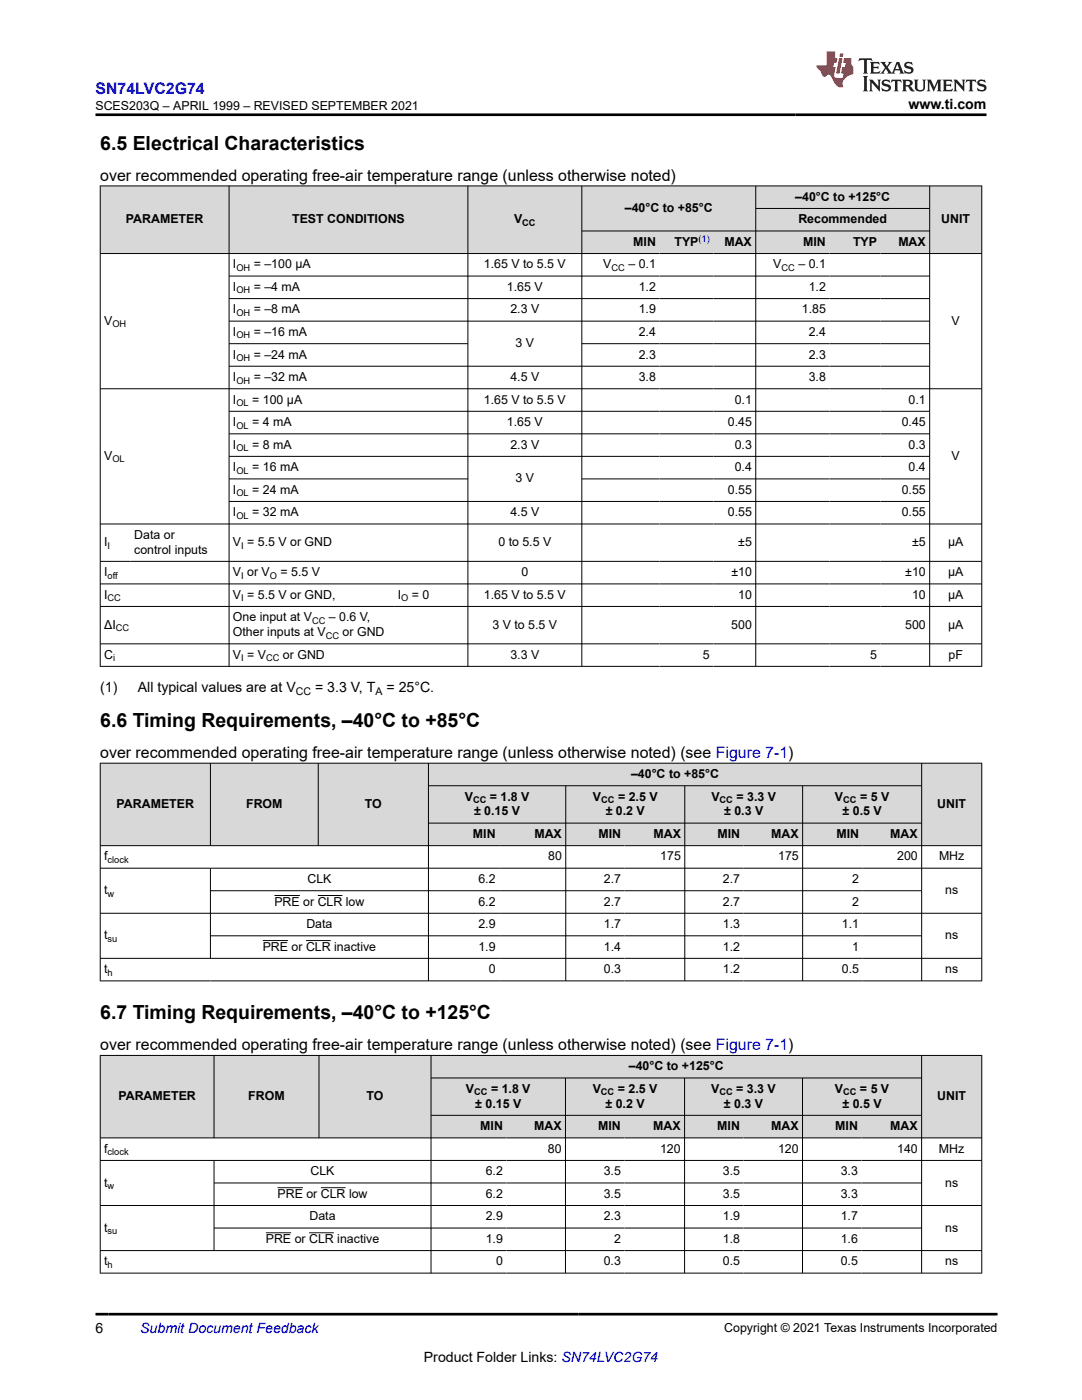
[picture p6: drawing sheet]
<svg xmlns="http://www.w3.org/2000/svg" width="216mm" height="279mm" viewBox="0 0 216 279" stroke-linecap="round" stroke-linejoin="round" font-family="sans-serif">
<g fill="#d8d8d8">
<path d="M20 37.1h175.9v4.5h-175.9z" fill-rule="evenodd"/>
<path d="M20.1 37.2h25.5v13.3h-25.5z" fill-rule="evenodd"/>
<path d="M45.8 37.2h47.5v13.3h-47.5z" fill-rule="evenodd"/>
<path d="M93.4 37.2h22.6v13.3h-22.6z" fill-rule="evenodd"/>
<path d="M116.2 37.2h34.5v8.8h-34.5z" fill-rule="evenodd"/>
<path d="M150.9 37.2h34.5v4.3h-34.5z" fill-rule="evenodd"/>
<path d="M185.6 37.2h10.2v13.3h-10.2z" fill-rule="evenodd"/>
<path d="M150.9 41.7h34.5v4.3h-34.5z" fill-rule="evenodd"/>
<path d="M116.2 46.2h15.4v4.3h-15.4z" fill-rule="evenodd"/>
<path d="M131.6 46.2h10.8v4.3h-10.8z" fill-rule="evenodd"/>
<path d="M142.4 46.2h8.3v4.3h-8.3z" fill-rule="evenodd"/>
<path d="M150.9 46.2h14.6v4.3h-14.6z" fill-rule="evenodd"/>
<path d="M165.5 46.2h10.2v4.3h-10.2z" fill-rule="evenodd"/>
<path d="M175.7 46.2h9.7v4.3h-9.7z" fill-rule="evenodd"/>
</g>
<g fill="none" stroke="#000" stroke-width=".2">
<path d="M19.9 37.1h176.1M20 37v96.1M45.7 37v96.1M93.4 37v96.1M116.1 37v96.1M150.8 37v96.1M185.5 37v96.1M195.9 37v96.1M19.9 50.6h176.1M45.7 55.1h139.9M45.7 59.6h139.9M116.1 46.1h69.5"/>
<path d="M150.8 41.6h34.8M19.9 77.6h176.1M45.7 64.1h139.9M45.7 68.6h47.7M45.7 73.1h139.9M116.1 68.6h69.5M45.7 82.1h139.9M45.7 86.6h139.9M45.7 91.1h139.9M45.7 95.6h47.7M116.1 95.6h69.5M19.9 104.6h176.1"/>
<path d="M19.9 112h176.1M19.9 116.5h176.1M45.7 100.1h139.9M19.9 121h176.1M19.9 128.5h176.1M19.9 133h176.1"/>
</g>
<g fill="#d8d8d8">
<path d="M20 152.3h175.9v4.5h-175.9z" fill-rule="evenodd"/>
<path d="M20.1 152.4h21.8v16.3h-21.8z" fill-rule="evenodd"/>
<path d="M42 152.4h21.4v16.3h-21.4z" fill-rule="evenodd"/>
<path d="M63.6 152.4h21.8v16.3h-21.8z" fill-rule="evenodd"/>
<path d="M85.6 152.4h98.2v4.3h-98.2z" fill-rule="evenodd"/>
<path d="M184 152.4h11.8v16.3h-11.8z" fill-rule="evenodd"/>
<path d="M85.6 156.9h27.2v7.3h-27.2z" fill-rule="evenodd"/>
<path d="M113 156.9h23.6v7.3h-23.6z" fill-rule="evenodd"/>
<path d="M136.7 156.9h23.4v7.3h-23.4z" fill-rule="evenodd"/>
<path d="M160.2 156.9h23.6v7.3h-23.6z" fill-rule="evenodd"/>
<path d="M85.6 164.3h14v4.4h-14z" fill-rule="evenodd"/>
<path d="M99.6 164.3h13.2v4.4h-13.2z" fill-rule="evenodd"/>
<path d="M113 164.3h11.6v4.4h-11.6z" fill-rule="evenodd"/>
<path d="M124.6 164.3h12v4.4h-12z" fill-rule="evenodd"/>
<path d="M136.7 164.3h11.7v4.4h-11.7z" fill-rule="evenodd"/>
<path d="M148.4 164.3h11.7v4.4h-11.7z" fill-rule="evenodd"/>
<path d="M160.2 164.3h11.9v4.4h-11.9z" fill-rule="evenodd"/>
<path d="M172.1 164.3h11.7v4.4h-11.7z" fill-rule="evenodd"/>
</g>
<g fill="none" stroke="#000" stroke-width=".2">
<path d="M19.9 152.3h176.1M20 152.3v43.5M42 152.3v16.5M63.5 152.3v16.5M85.5 152.3v43.5M85.5 156.8h98.5M112.9 156.8v39M136.6 156.8v39M160.2 156.8v39M183.9 152.3v43.5M195.9 152.3v43.5M19.9 168.8h176.1"/>
<path d="M19.9 173.3h176.1M42 173.3v18M42 177.8h142M54.8 178.7h5M63.4 178.7h4.9M85.5 164.3h98.5M19.9 182.3h176.1M19.9 191.3h176.1M19.9 195.8h176.1M42 186.8h142M52.4 187.7h5.1M61.1 187.7h4.9"/>
</g>
<g fill="#d8d8d8">
<path d="M20 210.6h175.9v4.5h-175.9z" fill-rule="evenodd"/>
<path d="M20.1 210.7h22.5v16.3h-22.5z" fill-rule="evenodd"/>
<path d="M42.8 210.7h20.8v16.3h-20.8z" fill-rule="evenodd"/>
<path d="M63.7 210.7h22.2v16.3h-22.2z" fill-rule="evenodd"/>
<path d="M86.1 210.7h97.7v4.4h-97.7z" fill-rule="evenodd"/>
<path d="M184 210.7h11.8v16.3h-11.8z" fill-rule="evenodd"/>
<path d="M86.1 215.2h26.7v7.3h-26.7z" fill-rule="evenodd"/>
<path d="M112.9 215.2h23.6v7.3h-23.6z" fill-rule="evenodd"/>
<path d="M136.7 215.2h23.4v7.3h-23.4z" fill-rule="evenodd"/>
<path d="M160.2 215.2h23.6v7.3h-23.6z" fill-rule="evenodd"/>
<path d="M86.1 222.7h15v4.3h-15z" fill-rule="evenodd"/>
<path d="M101.1 222.7h11.7v4.3h-11.7z" fill-rule="evenodd"/>
<path d="M112.9 222.7h11.7v4.3h-11.7z" fill-rule="evenodd"/>
<path d="M124.6 222.7h11.9v4.3h-11.9z" fill-rule="evenodd"/>
<path d="M136.7 222.7h11.7v4.3h-11.7z" fill-rule="evenodd"/>
<path d="M148.4 222.7h11.7v4.3h-11.7z" fill-rule="evenodd"/>
<path d="M160.2 222.7h11.7v4.3h-11.7z" fill-rule="evenodd"/>
<path d="M171.9 222.7h11.9v4.3h-11.9z" fill-rule="evenodd"/>
</g>
<g fill="none" stroke="#000" stroke-width=".2">
<path d="M19.9 210.6h176.1M20 210.6v43.5M42.7 210.6v16.6M63.7 210.6v16.6M86 210.6v43.5M86 215.1h98M112.8 215.1v39M136.6 215.1v39M160.1 215.1v39M183.9 210.6v43.5M195.9 210.6v43.5M19.9 227.1h176.1"/>
<path d="M19.9 231.6h176.1M42.7 231.6v18M42.7 236.1h141.3M55.4 237h5M64 237h5M86 222.6h98M19.9 240.6h176.1M19.9 249.6h176.1M19.9 254.1h176.1M42.7 245.1h141.3M53 246h5.1M61.7 246h4.9"/>
</g>
<path d="M171.5 11.6l-.2 .6 .5-.2h.6v.1v2.2l-.2 .4h1l-.2-.4v-2.2v-.1h.5l.6 .2-.2-.6zM173.6 12.4l.2 .3v1.6l-.2 .4h1.9l.1-.6a1.08 1.08 0 0 1-1.3 .2v-.7h.6l.4 .2v-.7l-.4 .2h-.6v-.5l.2-.2a1 1 0 0 1 1 .3l-.1-.5zM175.7 12.4l.9 1.1-1 1.2h.9l-.2-.2 .5-.8 .4 .8-.2 .2h1.6l-.2-.2 .2-.5h.9l.1 .5-.1 .2h.9l-.2-.4-.8-1.9h-.5l-.9 2.1-.9-1.1 .9-1h-.8l.2 .2-.4 .6-.4-.6 .2-.2zM179 12.8l.4 1h-.7zM180.7 12.5a.65 .65 0 0 0-.2 .7 .65 .65 0 0 0 .6 .5l.6 .1 .1 .3a.79 .79 0 0 1-.7 .4 .79 .79 0 0 1-.7-.5l.1 .7 .2-.1a.93 .93 0 0 0 1.1 0 .93 .93 0 0 0 .4-.9 1.46 1.46 0 0 0-1.2-.6l-.1-.3a1.09 1.09 0 0 1 1.2 .2l-.2-.6-.1 .1-.5-.2zM172.2 15.2l.2 .4v2.2l-.2 .4h1l-.2-.4v-2.2l.2-.4zM173.4 15.9l.2 .4v1.5l-.2 .4h.8l-.3-.4 .1-1.3 1.6 1.8v-2l.2-.4h-.7l.1 .2 .1 1.1-1.2-1.3zM176.2 16a.65 .65 0 0 0-.2 .8 .65 .65 0 0 0 .6 .4l.6 .2 .1 .2a.79 .79 0 0 1-.7 .4 .79 .79 0 0 1-.7-.5l.1 .7 .2-.1a.93 .93 0 0 0 1.1 .1 .93 .93 0 0 0 .4-1 1.46 1.46 0 0 0-1.2-.5l-.1-.4a1.09 1.09 0 0 1 1.2 .2l-.1-.6-.2 .1-.5-.1zM177.9 15.9l-.1 .6a.63 .63 0 0 1 .8-.3v1.6l-.3 .4h1l-.2-.4v-1.6a.66 .66 0 0 1 .8 .3l-.1-.6zM180 15.9l.2 .4v1.5l-.2 .4h1l-.2-.2-.1-.7h.5l.1 .2a.79 .79 0 0 0 1.2 .6l-1-.9a.61 .61 0 0 0 .6-.6 .61 .61 0 0 0-.5-.7zM180.8 16.2h.1a.47 .47 0 0 1 .5 .1 .47 .47 0 0 1 .1 .5l-.1 .1-.7 .1zM182.3 15.9l.2 .2a2.27 2.27 0 0 0 .4 2 1.04 1.04 0 0 0 1.7-.7v-1.3l.2-.2h-.8l.2 .4v1.1a.6 .6 0 0 1-.6 .6 .6 .6 0 0 1-.6-.6v-1.1l.3-.4zM184.9 15.9l.2 .4v1.5l-.2 .4h.8l-.3-.4v-1.4l.9 1.9 .9-1.9v1.4l-.3 .4h1l-.2-.4v-1.5l.2-.4h-.8l-.7 1.5-.6-1.5zM188.1 15.9l.2 .4v1.5l-.2 .4h1.9l.1-.6a1.09 1.09 0 0 1-1.3 .2v-.7h.6l.4 .2v-.6l-.4 .2h-.6v-.6l.2-.1a1.01 1.01 0 0 1 1 .3l-.1-.6zM190.2 15.9l.3 .4v1.5l-.3 .4h.8l-.2-.4v-1.3l1.6 1.8v-2l.2-.4h-.7l.2 .2v1.1l-1.2-1.3zM192.8 15.9l-.1 .6a.63 .63 0 0 1 .8-.3v1.6l-.3 .4h1l-.2-.4v-1.6a.66 .66 0 0 1 .8 .3l-.1-.6zM195.2 16a.65 .65 0 0 0-.2 .8 .65 .65 0 0 0 .6 .4l.6 .2 .2 .2a.79 .79 0 0 1-.7 .4 .79 .79 0 0 1-.7-.5l.1 .7 .2-.1a.93 .93 0 0 0 1 .1 .93 .93 0 0 0 .5-1 1.46 1.46 0 0 0-1.3-.5v-.4a1.09 1.09 0 0 1 1.2 .2l-.2-.6-.2 .1-.5-.1z" fill="#231f20"/>
<path d="M164.9 10.3v2.7h-2l.1 .4 .8 1a.95 .95 0 0 0 1 .9 .59 .59 0 0 1 .5-.4 .59 .59 0 0 1 .5 .3l.4 .8a1.59 1.59 0 0 0 2.1 1.4 1.61 1.61 0 0 1 1-2.3l1-.3-.1-1.5a1.59 1.59 0 0 1-.3-1.7h-1.5l-.2 .9h.6l-.2 .9h-.5l-.2 .9v.3l.4 .1-.1 .9h-.7a.73 .73 0 0 1-1-.7l.3-1.5h-.5l.1-.9h.5l.2-.9h-.5v-1.3zM167.4 11.6l-.6 3.1h.7l.6-3.1zM167.6 10.7l-.1 .6h.7l.1-.6z" fill="#ed1c24"/>
<path d="M19.1 22.9h177.8M19.1 262.3h179.9" fill="none" stroke="#000" stroke-width=".53"/>
<g font-size="3.9">
<text x="20" y="29.9">6.5 Electrical Characteristics</text>
<text x="20" y="145.1">6.6 Timing Requirements, –40°C to +85°C</text>
<text x="20" y="203.4">6.7 Timing Requirements, –40°C to +125°C</text>
</g>
<text font-size="3.2" fill="#00f" x="19.1" y="18.7">SN74LVC2G74</text>
<g font-size="3.2">
<text x="20" y="36.1">over recommended operating free-air temperature range (unless otherwise noted)</text>
<text x="20" y="151.3">over recommended operating free-air temperature range (unless otherwise noted) (see Figure 7-1)</text>
<text x="20" y="209.6">over recommended operating free-air temperature range (unless otherwise noted) (see Figure 7-1)</text>
</g>
<g font-size="2.8">
<text x="181.3" y="21.8">www.ti.com</text>
<text x="20" y="138.1">(1)</text>
<text x="27.5" y="138.1">All typical values are at V</text>
<text x="62.9" y="138.1">= 3.3 V, T</text>
<text x="77.1" y="138.1">= 25°C.</text>
<text x="19.1" y="266.1">6</text>
<text x="84.6" y="271.7">Product Folder Links: SN74LVC2G74</text>
</g>
<text font-size="2.8" fill="#00f" x="28" y="266.1">Submit Document Feedback</text>
<g font-size="2.5">
<text x="19" y="21.9">SCES203Q – APRIL 1999 – REVISED SEPTEMBER 2021</text>
<text x="158.7" y="40.1">–40°C to +125°C</text>
<text x="25.1" y="44.6">PARAMETER</text>
<text x="58.3" y="44.6">TEST CONDITIONS</text>
<text x="102.6" y="44.6">V</text>
<text x="124.7" y="42.3">–40°C to +85°C</text>
<text x="159.3" y="44.6">Recommended</text>
<text x="187.8" y="44.6">UNIT</text>
<text x="46.5" y="53.6">I</text>
<text x="50.6" y="53.6">= –100 μA</text>
<text x="96.6" y="53.6">1.65 V to 5.5 V</text>
<text x="120.4" y="53.6">V</text>
<text x="125.4" y="53.6">– 0.1</text>
<text x="126.4" y="49.1">MIN</text>
<text x="134.6" y="49.1">TYP</text>
<text x="144.5" y="49.1">MAX</text>
<text x="154.3" y="53.6">V</text>
<text x="159.3" y="53.6">– 0.1</text>
<text x="160.3" y="49.1">MIN</text>
<text x="170.2" y="49.1">TYP</text>
<text x="179.3" y="49.1">MAX</text>
<text x="46.5" y="58.1">I</text>
<text x="50.6" y="58.1">= –4 mA</text>
<text x="101.2" y="58.1">1.65 V</text>
<text x="127.5" y="58.1">1.2</text>
<text x="161.4" y="58.1">1.2</text>
<text x="20.8" y="64.8">V</text>
<text x="46.5" y="62.6">I</text>
<text x="50.6" y="62.6">= –8 mA</text>
<text x="101.8" y="62.6">2.3 V</text>
<text x="127.5" y="62.6">1.9</text>
<text x="160" y="62.6">1.85</text>
<text x="189.9" y="64.8">V</text>
<text x="46.5" y="67.1">I</text>
<text x="46.5" y="71.5">I</text>
<text x="50.6" y="67.1">= –16 mA</text>
<text x="50.6" y="71.5">= –24 mA</text>
<text x="102.9" y="69.3">3 V</text>
<text x="127.5" y="67.1">2.4</text>
<text x="127.5" y="71.5">2.3</text>
<text x="161.4" y="67.1">2.4</text>
<text x="161.4" y="71.5">2.3</text>
<text x="46.5" y="76">I</text>
<text x="50.6" y="76">= –32 mA</text>
<text x="101.8" y="76">4.5 V</text>
<text x="127.5" y="76">3.8</text>
<text x="161.4" y="76">3.8</text>
<text x="46.5" y="80.5">I</text>
<text x="50.3" y="80.5">= 100 μA</text>
<text x="96.6" y="80.5">1.65 V to 5.5 V</text>
<text x="146.6" y="80.5">0.1</text>
<text x="181.3" y="80.5">0.1</text>
<text x="46.5" y="85">I</text>
<text x="46.5" y="89.5">I</text>
<text x="50.3" y="85">= 4 mA</text>
<text x="50.3" y="89.5">= 8 mA</text>
<text x="101.2" y="85">1.65 V</text>
<text x="101.8" y="89.5">2.3 V</text>
<text x="145.2" y="85">0.45</text>
<text x="146.6" y="89.5">0.3</text>
<text x="179.9" y="85">0.45</text>
<text x="181.3" y="89.5">0.3</text>
<text x="20.8" y="91.8">V</text>
<text x="46.5" y="94">I</text>
<text x="50.3" y="94">= 16 mA</text>
<text x="146.6" y="94">0.4</text>
<text x="181.3" y="94">0.4</text>
<text x="189.9" y="91.8">V</text>
<text x="46.5" y="98.5">I</text>
<text x="50.3" y="98.5">= 24 mA</text>
<text x="102.9" y="96.3">3 V</text>
<text x="145.2" y="98.5">0.55</text>
<text x="179.9" y="98.5">0.55</text>
<text x="26.8" y="107.5">Data or</text>
<text x="46.5" y="103">I</text>
<text x="50.3" y="103">= 32 mA</text>
<text x="101.8" y="103">4.5 V</text>
<text x="145.2" y="103">0.55</text>
<text x="179.9" y="103">0.55</text>
<text x="20.8" y="109">I</text>
<text x="26.8" y="110.5">control inputs</text>
<text x="46.5" y="109">V = 5.5 V or GND</text>
<text x="99.4" y="109">0 to 5.5 V</text>
<text x="147.3" y="109">±5</text>
<text x="182" y="109">±5</text>
<text x="189.2" y="109">μA</text>
<text x="20.8" y="115">I</text>
<text x="20.8" y="119.5">I</text>
<text x="46.5" y="115">V or V</text>
<text x="46.5" y="119.5">V = 5.5 V or GND,</text>
<text x="56" y="115">= 5.5 V</text>
<text x="79.4" y="119.5">I</text>
<text x="82.2" y="119.5">= 0</text>
<text x="96.6" y="119.5">1.65 V to 5.5 V</text>
<text x="104" y="115">0</text>
<text x="145.9" y="115">±10</text>
<text x="147.3" y="119.5">10</text>
<text x="180.6" y="115">±10</text>
<text x="182" y="119.5">10</text>
<text x="189.2" y="115">μA</text>
<text x="189.2" y="119.5">μA</text>
<text x="20.8" y="125.5">ΔI</text>
<text x="46.5" y="124">One input at V</text>
<text x="65.6" y="124">– 0.6 V,</text>
<text x="98.3" y="125.5">3 V to 5.5 V</text>
<text x="145.9" y="125.5">500</text>
<text x="180.6" y="125.5">500</text>
<text x="189.2" y="125.5">μA</text>
<text x="20.8" y="131.5">C</text>
<text x="46.5" y="127">Other inputs at V</text>
<text x="46.5" y="131.5">V = V</text>
<text x="56.5" y="131.5">or GND</text>
<text x="68.4" y="127">or GND</text>
<text x="101.8" y="131.5">3.3 V</text>
<text x="140.3" y="131.5">5</text>
<text x="173.6" y="131.5">5</text>
<text x="189.3" y="131.5">pF</text>
<text x="125.9" y="155.3">–40°C to +85°C</text>
<text x="23.3" y="161.3">PARAMETER</text>
<text x="49.1" y="161.3">FROM</text>
<text x="72.8" y="161.3">TO</text>
<text x="92.7" y="159.8">V</text>
<text x="97.7" y="159.8">= 1.8 V</text>
<text x="118.3" y="159.8">V</text>
<text x="123.3" y="159.8">= 2.5 V</text>
<text x="141.9" y="159.8">V</text>
<text x="147" y="159.8">= 3.3 V</text>
<text x="166.6" y="159.8">V</text>
<text x="171.6" y="159.8">= 5 V</text>
<text x="187" y="161.3">UNIT</text>
<text x="94.4" y="167.2">MIN</text>
<text x="94.6" y="162.7">± 0.15 V</text>
<text x="106.6" y="167.2">MAX</text>
<text x="119.4" y="167.2">MIN</text>
<text x="120.9" y="162.7">± 0.2 V</text>
<text x="130.4" y="167.2">MAX</text>
<text x="143.2" y="167.2">MIN</text>
<text x="144.5" y="162.7">± 0.3 V</text>
<text x="153.9" y="167.2">MAX</text>
<text x="166.9" y="167.2">MIN</text>
<text x="168.1" y="162.7">± 0.5 V</text>
<text x="177.7" y="167.2">MAX</text>
<text x="20.8" y="171.7">f</text>
<text x="109.4" y="171.7">80</text>
<text x="131.8" y="171.7">175</text>
<text x="155.3" y="171.7">175</text>
<text x="179" y="171.7">200</text>
<text x="187.4" y="171.7">MHz</text>
<text x="20.8" y="178.5">t</text>
<text x="61.3" y="176.2">CLK</text>
<text x="95.5" y="176.2">6.2</text>
<text x="120.5" y="176.2">2.7</text>
<text x="144.3" y="176.2">2.7</text>
<text x="170.1" y="176.2">2</text>
<text x="188.6" y="178.5">ns</text>
<text x="54.8" y="180.7">PRE or CLR low</text>
<text x="61.1" y="185.2">Data</text>
<text x="95.5" y="180.7">6.2</text>
<text x="95.5" y="185.2">2.9</text>
<text x="120.5" y="180.7">2.7</text>
<text x="120.5" y="185.2">1.7</text>
<text x="144.3" y="180.7">2.7</text>
<text x="144.3" y="185.2">1.3</text>
<text x="168" y="185.2">1.1</text>
<text x="170.1" y="180.7">2</text>
<text x="20.8" y="187.5">t</text>
<text x="52.4" y="189.7">PRE or CLR inactive</text>
<text x="95.5" y="189.7">1.9</text>
<text x="120.5" y="189.7">1.4</text>
<text x="144.3" y="189.7">1.2</text>
<text x="170.1" y="189.7">1</text>
<text x="188.6" y="187.5">ns</text>
<text x="20.8" y="194.2">t</text>
<text x="97.5" y="194.2">0</text>
<text x="120.5" y="194.2">0.3</text>
<text x="144.3" y="194.2">1.2</text>
<text x="168" y="194.2">0.5</text>
<text x="188.6" y="194.2">ns</text>
<text x="125.5" y="213.6">–40°C to +125°C</text>
<text x="23.6" y="219.6">PARAMETER</text>
<text x="49.5" y="219.6">FROM</text>
<text x="73.1" y="219.6">TO</text>
<text x="93" y="218.1">V</text>
<text x="94.8" y="221.1">± 0.15 V</text>
<text x="98" y="218.1">= 1.8 V</text>
<text x="118.3" y="218.1">V</text>
<text x="120.8" y="221.1">± 0.2 V</text>
<text x="123.3" y="218.1">= 2.5 V</text>
<text x="141.9" y="218.1">V</text>
<text x="144.5" y="221.1">± 0.3 V</text>
<text x="146.9" y="218.1">= 3.3 V</text>
<text x="166.6" y="218.1">V</text>
<text x="168.1" y="221.1">± 0.5 V</text>
<text x="171.6" y="218.1">= 5 V</text>
<text x="187" y="219.6">UNIT</text>
<text x="95.8" y="225.6">MIN</text>
<text x="106.6" y="225.6">MAX</text>
<text x="119.4" y="225.6">MIN</text>
<text x="130.3" y="225.6">MAX</text>
<text x="143.1" y="225.6">MIN</text>
<text x="153.9" y="225.6">MAX</text>
<text x="166.7" y="225.6">MIN</text>
<text x="177.6" y="225.6">MAX</text>
<text x="20.8" y="230.1">f</text>
<text x="109.3" y="230.1">80</text>
<text x="131.7" y="230.1">120</text>
<text x="155.2" y="230.1">120</text>
<text x="179" y="230.1">140</text>
<text x="187.4" y="230.1">MHz</text>
<text x="20.8" y="236.8">t</text>
<text x="55.4" y="239">PRE or CLR low</text>
<text x="62" y="234.6">CLK</text>
<text x="96.9" y="234.6">6.2</text>
<text x="96.9" y="239">6.2</text>
<text x="120.5" y="234.6">3.5</text>
<text x="120.5" y="239">3.5</text>
<text x="144.2" y="234.6">3.5</text>
<text x="144.2" y="239">3.5</text>
<text x="167.8" y="234.6">3.3</text>
<text x="167.8" y="239">3.3</text>
<text x="188.6" y="236.8">ns</text>
<text x="20.8" y="245.8">t</text>
<text x="61.8" y="243.5">Data</text>
<text x="96.9" y="243.5">2.9</text>
<text x="120.5" y="243.5">2.3</text>
<text x="144.2" y="243.5">1.9</text>
<text x="167.8" y="243.5">1.7</text>
<text x="188.6" y="245.8">ns</text>
<text x="53" y="248">PRE or CLR inactive</text>
<text x="96.9" y="248">1.9</text>
<text x="122.5" y="248">2</text>
<text x="144.2" y="248">1.8</text>
<text x="167.8" y="248">1.6</text>
<text x="20.8" y="252.5">t</text>
<text x="99" y="252.5">0</text>
<text x="120.5" y="252.5">0.3</text>
<text x="144.2" y="252.5">0.5</text>
<text x="167.8" y="252.5">0.5</text>
<text x="188.6" y="252.5">ns</text>
<text x="144.5" y="265.8">Copyright © 2021 Texas Instruments Incorporated</text>
</g>
<g font-size="2.1">
<text x="59" y="138.7">CC</text>
<text x="74.9" y="138.7">A</text>
</g>
<g font-size="1.9">
<text x="104.2" y="45.1">CC</text>
<text x="47.2" y="54.1">OH</text>
<text x="47.2" y="58.5">OH</text>
<text x="122" y="54.1">CC</text>
<text x="156" y="54.1">CC</text>
<text x="22.4" y="65.3">OH</text>
<text x="47.2" y="63">OH</text>
<text x="47.2" y="67.5">OH</text>
<text x="47.2" y="72">OH</text>
<text x="47.2" y="76.5">OH</text>
<text x="47.2" y="81">OL</text>
<text x="47.2" y="85.5">OL</text>
<text x="22.4" y="92.3">OL</text>
<text x="47.2" y="90">OL</text>
<text x="47.2" y="94.5">OL</text>
<text x="47.2" y="99">OL</text>
<text x="47.2" y="103.5">OL</text>
<text x="21.5" y="109.5">I</text>
<text x="48.1" y="109.5">I</text>
<text x="21.5" y="115.5">off</text>
<text x="21.5" y="120">CC</text>
<text x="48.1" y="115.5">I</text>
<text x="48.1" y="120">I</text>
<text x="53.9" y="115.5">O</text>
<text x="80" y="120">O</text>
<text x="23.1" y="126">CC</text>
<text x="62.3" y="124.5">CC</text>
<text x="22.6" y="131.9">i</text>
<text x="48.1" y="131.9">I</text>
<text x="53.1" y="131.9">CC</text>
<text x="65" y="127.4">CC</text>
<text x="94.4" y="160.3">CC</text>
<text x="120" y="160.3">CC</text>
<text x="143.6" y="160.3">CC</text>
<text x="168.3" y="160.3">CC</text>
<text x="21.5" y="172.2">clock</text>
<text x="21.5" y="179">w</text>
<text x="21.5" y="188">su</text>
<text x="21.5" y="194.7">h</text>
<text x="94.6" y="218.6">CC</text>
<text x="119.9" y="218.6">CC</text>
<text x="143.6" y="218.6">CC</text>
<text x="168.2" y="218.6">CC</text>
<text x="21.5" y="230.5">clock</text>
<text x="21.5" y="237.3">w</text>
<text x="21.5" y="246.3">su</text>
<text x="21.5" y="253">h</text>
</g>
<text font-size="1.9" fill="#00f" x="139.4" y="48.2">(1)</text>
</svg>
